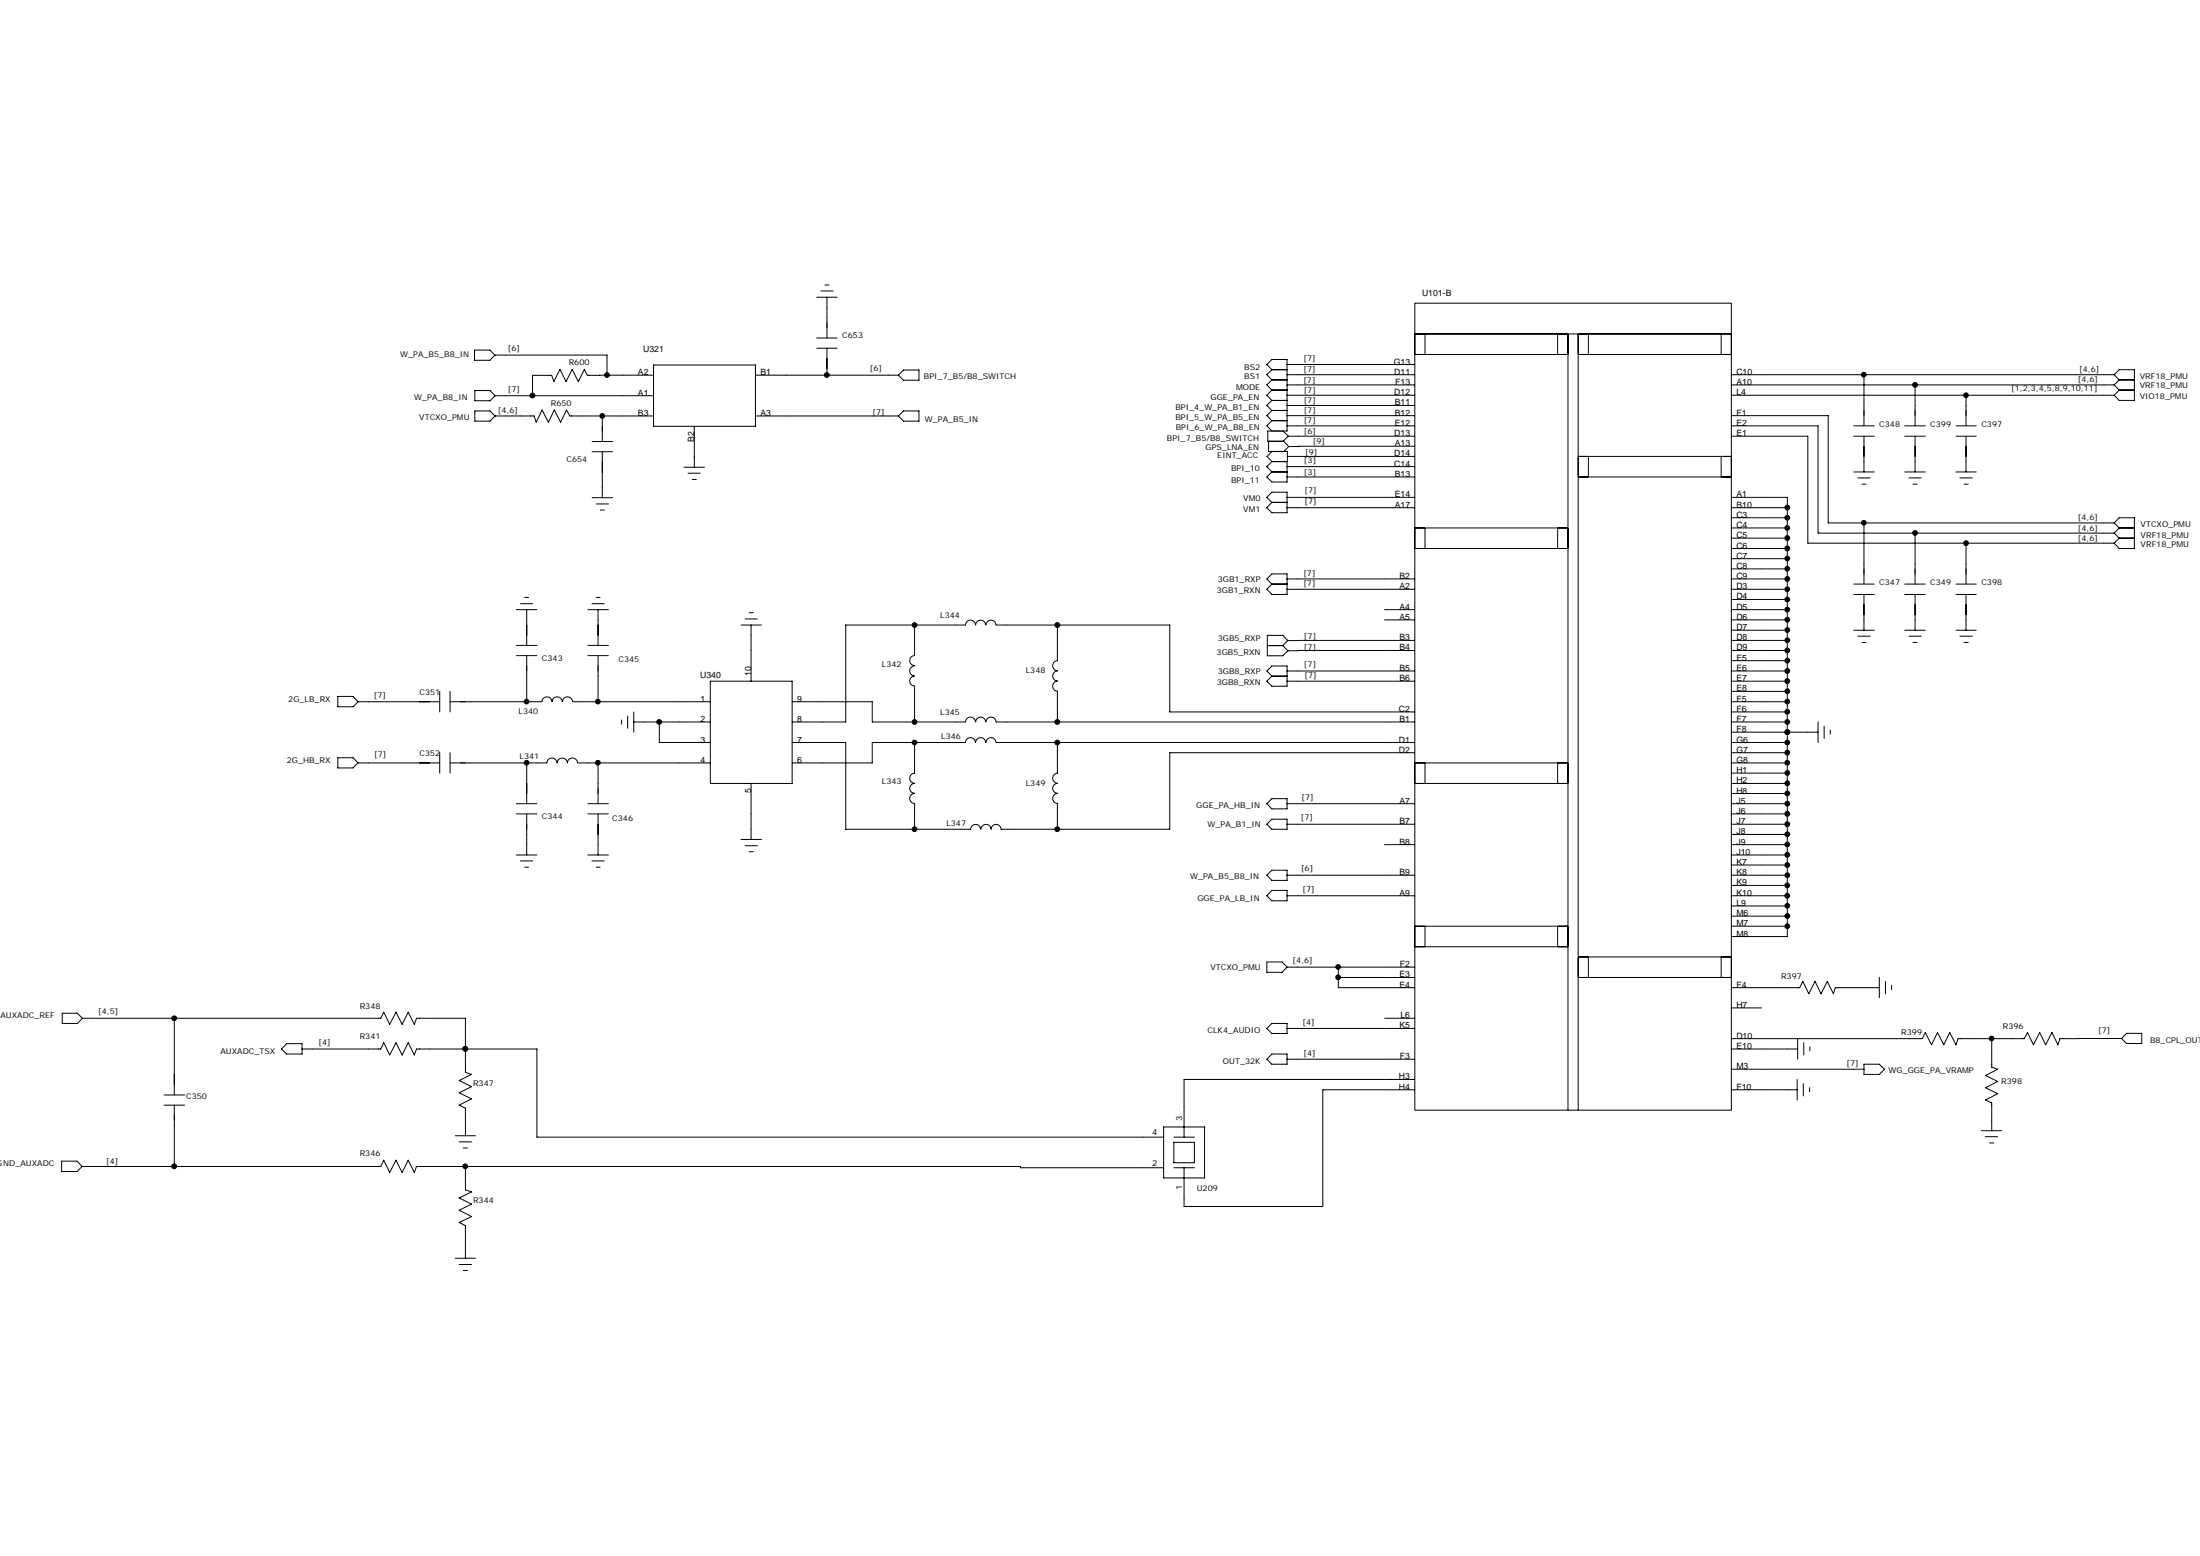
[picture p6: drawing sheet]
<svg xmlns="http://www.w3.org/2000/svg" width="297mm" height="210mm" viewBox="0 0 297 210" stroke-linecap="round" stroke-linejoin="round" font-family="sans-serif">
<g fill="none" stroke="#000" stroke-width=".14">
<path d="M110.8 39.3h1.7M111.4 38.5h.5M64.1 47.2h2l.7 .7-.7 .7h-2zM64.1 55.5h2.1l.6 .6-.6 .7h-2.1zM64.1 52.7h2.1l.6 .7-.6 .7h-2.1zM66.8 47.9h15.2v2.7M66.8 56.1h5.3l.3 .9 .8-1.7 .8 1.7 .8-1.7 .9 1.7 .8-1.7 .4 .8h11.3M66.8 53.4h21.4M79.9 59.6h2.8M81.3 56.1v3.5M88.2 50.6l-8.9 .1-.4-.9-.8 1.7-.8-1.7-.9 1.7-.8-1.7-.8 1.7-.3-.8h-2.6v2.7M88.2 49.3h13.8v8.2h-13.8z"/>
<path d="M93.7 57.5v5.6M102 50.6h19.3M102 56.1h19.3M110.3 45.6h2.7M110.3 47h2.7M110.3 40.1h2.7M111.7 40.1v5.5M111.7 47v3.6M122 55.5h2.1v1.3h-2.1l-.7-.7zM122 49.9h2.1v1.4h-2.1l-.7-.7zM171.7 49.9l-.7-.7 .7-.7h2.1v9.7h-2.6v1.3h2l.7-.6M171.7 49.9h2.1"/>
<path d="M171.7 49.9l-.7 .7 .7 .7M171.7 51.3h2.1M171.7 51.3l-.7 .6 .7 .7M171.7 52.6h2.1M171.7 52.6l-.7 .7 .7 .7M171.7 54h2.1M171.7 54l-.7 .7 .7 .7M171.7 55.4h2.1M171.7 55.4l-.7 .7 .7 .7M171.7 56.8h2.1M171.7 56.8l-.7 .7 .7 .7M173.2 58.2l.7 .7"/>
<path d="M173.8 57.5h17.2M173.8 56.1h17.2M173.8 54.7h17.2M173.8 53.3h17.2M173.8 51.9h17.2M173.8 50.6h17.2M173.8 49.2h17.2M173.9 58.9h17.1M191 47.8h20.7M191 45.1h42.8M191 40.9h42.8v108.9h-42.8zM192.4 45.1v2.7"/>
<path d="M210.3 45.1v2.7M211.7 45.1v104.7M213.1 47.8h20.7M213.1 45.1v104.7M214.5 45.1v2.7M232.4 45.1v2.7M233.8 58.9h10.3v14.4h41.4M233.8 57.5h11.7v14.4h40M233.8 56.1h13v14.5h38.7M233.8 53.3h51.7M233.8 51.9h51.7M233.8 50.6h51.7"/>
<path d="M250.3 58.9h2.8M250.3 57.5h2.8M251.7 50.6v6.9M251.7 58.9v4.8M257.2 58.9h2.7M257.2 57.5h2.7M258.6 51.9v5.6M258.6 58.9v4.8M264.1 58.9h2.7M264.1 57.5h2.7M265.4 53.3v4.2M265.4 58.9v4.8"/>
<path d="M285.5 50.6l.6-.7h2.1v4.1h-2.1l-.6-.7M285.5 50.6l.6 .7M285.5 51.9l.6 .7M286.1 51.3h2.1M286.1 52.6h2.1M286.1 51.3l-.6 .6M286.1 52.6l-.6 .7M79.9 61h2.8M79.9 67.2h2.8M80.5 68h1.7M81 68.8h.6M81.3 61v6.2"/>
<path d="M92.3 63.1h2.8M92.9 63.9h1.6M93.5 64.7h.5M93.7 61.7h.1M171.7 78.8h2.1M171.7 77.4h2.1v2.8h-2.1l-.7-.7 .7-.7-.7-.7zM171.7 66.4h2.1v2.8h-2.1l-.7-.7 .7-.7-.7-.7zM171.7 63.7h2.1M171.7 67.8h2.1M171.7 60.9l-.6 .7 .6 .7M173.8 64.4h17.2M173.8 63h17.2"/>
<path d="M173.8 78.1h17.2M173.8 79.5h17.2M173.8 68.5h17.2M173.8 67.1h17.2M173.8 62.3v2.7h-2.1l-.7-.6 .7-.7M173.8 61.6h17.2M174 60.3l-.7-.7h-2v1.3h2.5v1.4h-2.1l-.7 .7 .7 .7M174 60.3l-.7 .6M191 71.2h20.7M191 74h20.7M191 60.2l-17 .1M192.4 71.2v2.8"/>
<path d="M210.3 71.2v2.8M213.1 61.6h20.7M213.1 64.4h20.7M214.5 61.6v2.8M232.4 61.6v2.8M233.8 71.2h7.5M233.8 74h7.5M233.8 78.1h7.5M233.8 79.5h7.5M233.8 68.5h7.5M233.8 67.1h7.5v59.3h-7.5M233.8 69.9h7.5"/>
<path d="M233.8 72.6h7.5M233.8 75.4h7.5M233.8 76.8h7.5M250.3 78.8h2.8M250.3 63.7h2.8M250.8 64.5h1.7M251.4 65.3h.5M251.7 70.6v8.2M257.2 78.8h2.7M257.2 63.7h2.7M257.7 64.5h1.7M258.3 65.3h.5"/>
<path d="M258.6 71.9v6.9M264.1 78.8h2.7M264.1 63.7h2.7M264.6 64.5h1.7M265.2 65.3h.5M265.4 73.3v5.5M285.5 70.6l.6-.7h2.1v4.1h-2.1l-.6-.7M285.5 71.9l.6 .7M285.5 70.6l.6 .6M286.1 71.2h2.1M286.1 72.6h2.1M286.1 72.6l-.6 .7"/>
<path d="M286.1 71.2l-.6 .7M45.6 94h2.1l.6 .7-.6 .7h-2.1zM48.3 94.7h11.1M59.4 93.3v2.8M60.8 94.7h12.4M60.8 93.3v2.8M69.7 82.3h2.8M69.7 88.5h2.8M69.7 87.1h2.8M70.3 81.5h1.6M70.8 80.6h.6M71.1 82.3v4.8"/>
<path d="M71.1 88.5v6.2M73.2 94.7a.68 .68 0 0 1 .6-.7 .68 .68 0 0 1 .7 .7 .69 .69 0 0 1 .7-.7 .69 .69 0 0 1 .7 .7M75.9 94.7a.68 .68 0 0 1 .7-.7 .68 .68 0 0 1 .7 .7M77.3 94.7h18.6M79.4 82.3h2.7M79.4 88.5h2.7M79.4 87.1h2.7M79.9 81.5h1.7M80.5 80.6h.5M80.7 82.3v4.8M80.7 88.5v6.2M83.9 97.2v.5"/>
<path d="M84.7 96.6v1.7M85.6 97.4h10.3M85.6 96.1v2.7M89 97.4v2.8h6.9M95.9 91.9h11.1v13.8h-11.1zM100.1 84.3h2.7M100.6 83.5h1.7M101.2 82.7h.5M101.4 84.3v7.6M107 94.7h10.8v2.7h12.6a.67 .67 0 0 1 .6-.6 .67 .67 0 0 1 .7 .6M123.5 89.9a.67 .67 0 0 0-.7 .6 .67 .67 0 0 0 .7 .7M123.5 91.2a.66 .66 0 0 0-.7 .7 .66 .66 0 0 0 .7 .7"/>
<path d="M123.5 84.3v4.2a.67 .67 0 0 0-.7 .6 .67 .67 0 0 0 .7 .7M123.5 92.6v4.8M130.4 84.3a.67 .67 0 0 1 .6-.6 .67 .67 0 0 1 .7 .6M130.4 84.3h-16.2v13.1h-7.2M131.7 84.3a.67 .67 0 0 1 .7-.6 .67 .67 0 0 1 .7 .6M131.7 97.4a.67 .67 0 0 1 .7-.6 .67 .67 0 0 1 .7 .6M133.1 84.3a.67 .67 0 0 1 .7-.6 .67 .67 0 0 1 .7 .6M133.1 97.4a.67 .67 0 0 1 .7-.6 .67 .67 0 0 1 .7 .6M134.5 84.3h23.4v11.8h33.1M134.5 97.4h56.5M142.8 89.2a.67 .67 0 0 0-.7 .6 .67 .67 0 0 0 .7 .7M142.8 90.6a.67 .67 0 0 0-.7 .6 .67 .67 0 0 0 .7 .7"/>
<path d="M142.8 91.9a.67 .67 0 0 0-.7 .7 .67 .67 0 0 0 .7 .7M142.8 84.3v4.9M142.8 93.3v4.1M171.1 87.1h2.1M171.7 89.9h2.1v2.7h-2.1l-.7-.7 .7-.7-.7-.6zM171.7 91.2h2.1M173.2 87.1l.7 .7M173.8 90.6h17.2M173.8 91.9h17.2M173.9 86.4l-.7 .7M173.9 86.4l-.7-.7h-2.1v2.8h2.1l.7-.7M186.9 82.3h4.1"/>
<path d="M186.9 83.7h4.1M191 86.4h-17.1M191 87.8h-17.1M233.8 98.8h11.7M233.8 82.3h7.5M233.8 83.7h7.5M233.8 86.4h7.5M233.8 87.8h7.5M233.8 90.6h7.5M233.8 91.9h7.5M233.8 96.1h7.5M233.8 97.4h7.5"/>
<path d="M233.8 80.9h7.5M233.8 85h7.5M233.8 89.2h7.5M233.8 93.3h7.5M233.8 94.7h7.5M245.5 97.4v2.8M246.3 98v1.7M247.1 98.5v.6M250.3 85h2.8M250.3 80.2h2.8M250.8 85.9h1.7M251.4 86.7h.5"/>
<path d="M251.7 80.2v4.8M257.2 85h2.7M257.2 80.2h2.7M257.7 85.9h1.7M258.3 86.7h.5M258.6 80.2v4.8M264.1 85h2.7M264.1 80.2h2.7M264.6 85.9h1.7M265.2 86.7h.5M265.4 80.2v4.8M45.6 102.3h2.1l.6 .7-.6 .6h-2.1z"/>
<path d="M48.3 103h11.1M59.4 101.6v2.7M60.8 103h13M60.8 101.6v2.7M69.7 108.5h2.8M69.7 109.8h2.8M69.7 115.4h2.8M70.3 116.2h1.6M70.8 117h.6M71.1 103v5.5M71.1 109.8v5.6M73.8 102.9a.68 .68 0 0 1 .7-.6 .68 .68 0 0 1 .7 .6"/>
<path d="M75.2 102.9a.68 .68 0 0 1 .7-.6 .68 .68 0 0 1 .7 .6M76.6 102.9a.68 .68 0 0 1 .7-.6 .68 .68 0 0 1 .7 .6M78 103h17.9M79.4 108.5h2.7M79.4 109.8h2.7M79.4 115.4h2.7M79.9 116.2h1.7M80.5 117h.5M80.7 103v5.5M80.7 109.8v5.6M100.1 113.3h2.7M100.6 114.1h1.7"/>
<path d="M101.2 114.9h.5M101.4 105.7v7.6M107 103h10.8v-2.8h5.7v4.2a.67 .67 0 0 0-.7 .6 .67 .67 0 0 0 .7 .7M107 100.2h7.2v11.7h16.9a.67 .67 0 0 1 .6-.6 .67 .67 0 0 1 .7 .6M123.5 105.7a.66 .66 0 0 0-.7 .7 .66 .66 0 0 0 .7 .6M123.5 107.1a.67 .67 0 0 0-.7 .6 .67 .67 0 0 0 .7 .7M123.5 100.2h6.9M123.5 108.5v3.4M130.4 100.2a.67 .67 0 0 1 .6-.7 .67 .67 0 0 1 .7 .7M131.7 100.2a.67 .67 0 0 1 .7-.7 .67 .67 0 0 1 .7 .7M132.5 111.9a.67 .67 0 0 1 .6-.6 .67 .67 0 0 1 .7 .6M133.1 100.2a.67 .67 0 0 1 .7-.7 .67 .67 0 0 1 .7 .7"/>
<path d="M133.8 111.9a.66 .66 0 0 1 .7-.6 .66 .66 0 0 1 .6 .6M134.5 100.2h56.5M142.8 100.2v4.2a.67 .67 0 0 0-.7 .6 .67 .67 0 0 0 .7 .7M142.8 105.7a.66 .66 0 0 0-.7 .7 .66 .66 0 0 0 .7 .6M142.8 107.1a.67 .67 0 0 0-.7 .6 .67 .67 0 0 0 .7 .7M142.8 108.5v3.4M171 111.2l.7-.6h2.1v1.3h-2.1zM171 118.1l.7-.7h2.1v1.4h-2.1zM171.7 107.8h2.1v1.4h-2.1l-.7-.7zM173.8 108.5h17.2M173.8 111.2h17.2M173.8 118.1h17.2"/>
<path d="M186.9 114h4.1M191 101.6h-33.1v10.3h-22.7M191 103h20.7M191 105.7h20.7M192.4 103v2.7M210.3 103v2.7M233.8 103h7.5M233.8 105.7h7.5M233.8 100.2h7.5M233.8 101.6h7.5M233.8 108.5h7.5M233.8 111.2h7.5"/>
<path d="M233.8 114h7.5M233.8 118.1h7.5M233.8 104.3h7.5M233.8 107.1h7.5M233.8 109.8h7.5M233.8 112.6h7.5M233.8 115.4h7.5M233.8 116.7h7.5M233.8 119.5h7.5M8.4 136.7h2.1l.6 .7-.6 .7h-2.1zM11.1 137.4h40.3l.4-.8 .8 1.6 .9-1.6 .8 1.6 .8-1.6 .8 1.6 .3-.8h6.6v7.3l.9 .3-1.7 .8 1.7 .8-1.7 .9 1.7 .8-1.7 .8 .8 .4v3.8M23.5 137.4v10.4"/>
<path d="M171 129.8h2.1l.7 .7-.7 .7h-2.1zM171.7 120.2h2.1v1.4h-2.1l-.7-.7zM171.7 138.1h2.1v1.4h-2.1l-.7-.7zM173.8 120.9h17.2M173.8 138.8h17.2M173.8 130.5h17.2M180.7 131.9h10.3M180.7 130.5v2.8h10.3M186.9 137.4h4.1M191 125h20.7M191 127.8h20.7M192.4 125v2.8"/>
<path d="M210.3 125v2.8M213.1 131.9h20.7M213.1 129.1h20.7M214.5 129.1v2.8M232.4 129.1v2.8M233.8 125h7.5M233.8 120.9h7.5M233.8 133.3h9.2l.4-.9 .8 1.7 .9-1.7 .8 1.7 .8-1.7 .8 1.7 .3-.8h5.9M233.8 136h4.1M233.8 122.3h7.5M233.8 123.6h7.5M253.7 131.9v2.7"/>
<path d="M254.6 132.4v1.7M255.4 133v.6M287.1 139.4h2.1v1.4h-2.1l-.7-.7zM8.3 156.7h2.1l.7 .7-.7 .7h-2.1zM11.1 157.4h40.3l.4-.8 .8 1.6 .9-1.6 .8 1.6 .8-1.6 .8 1.6 .3-.8h81.6v.2h19.3M22.2 149.1h2.7M22.2 147.8h2.7M23.5 149.1v8.3M38.7 140.8h2.1v1.4h-2.1l-.7-.6zM40.8 141.6h10.6l.4-.9 .8 1.7 .9-1.7 .8 1.7 .8-1.7 .8 1.7 .3-.8h16.3v11.9h84.6M61.5 153.3h2.7M62 154.1h1.7"/>
<path d="M62.5 154.9h.6M62.8 157.4v3.2l.9 .2-1.7 .9 1.7 .8-1.7 .8 1.7 .9-1.7 .8 .8 .4v4.4M157.1 152.1h5.5v6.9h-5.5zM158.5 153.5h2.8M158.5 157.6h2.8M158.5 154.2h2.8v2.7h-2.8zM171.7 142.2h2.1v1.4h-2.1l-.7-.7zM173.8 142.9h17.2M191 147.1h-12.4v15.7h-18.7v-5.2M191 145.7h-31.1v7.8M233.8 144.3h17.9M233.8 147.1h8.9"/>
<path d="M233.8 141.6h8.9M242.7 145.7v2.7M242.7 140.2v2.7M243.5 146.2v1.7M243.5 140.7v1.7M244.3 146.8v.5M244.4 141.3v.5M251.7 143.6h2l.7 .7-.7 .7h-2zM267.5 152.6h2.8M268.1 153.4h1.6M268.6 154.2h.6M268.9 140.2v3.8l.8 .3-1.6 .8 1.6 .8-1.6 .9 1.6 .8-1.6 .8 .8 .4v3.8"/>
<path d="M286.4 140.1l-8.3 .1-.2 .8-.9-1.7-.8 1.7-.8-1.7-.9 1.7-.8-1.7-.4 .9h-8.9l-.3 .8-.9-1.7-.8 1.7-.8-1.7-.8 1.7-.9-1.7-.4 .9h-25.7M61.5 169.8h2.7M62 170.6h1.7M62.5 171.4h.6"/>
</g>
<g fill="#000" stroke="#000" stroke-width=".14">
<circle cx="71.9" cy="53.4" r=".33"/>
<circle cx="81.3" cy="56.1" r=".32"/>
<circle cx="82" cy="50.6" r=".32"/>
<circle cx="111.6" cy="50.6" r=".33"/>
<circle cx="251.6" cy="50.6" r=".32"/>
<circle cx="258.6" cy="51.9" r=".32"/>
<circle cx="265.4" cy="53.3" r=".32"/>
<circle cx="241.3" cy="74" r=".33"/>
<circle cx="241.3" cy="72.6" r=".33"/>
<circle cx="241.3" cy="68.5" r=".32"/>
<circle cx="241.3" cy="78.1" r=".32"/>
<circle cx="241.3" cy="71.2" r=".32"/>
<circle cx="241.3" cy="75.4" r=".32"/>
<circle cx="241.3" cy="79.5" r=".32"/>
<circle cx="241.3" cy="69.9" r=".32"/>
<circle cx="241.3" cy="76.7" r=".32"/>
<circle cx="251.6" cy="70.5" r=".32"/>
<circle cx="258.6" cy="71.9" r=".32"/>
<circle cx="265.4" cy="73.3" r=".32"/>
<circle cx="71.1" cy="94.7" r=".32"/>
<circle cx="80.7" cy="94.7" r=".32"/>
<circle cx="89" cy="97.4" r=".32"/>
<circle cx="123.5" cy="84.3" r=".32"/>
<circle cx="123.5" cy="97.4" r=".32"/>
<circle cx="142.8" cy="84.3" r=".33"/>
<circle cx="142.8" cy="97.4" r=".33"/>
<circle cx="241.3" cy="91.9" r=".33"/>
<circle cx="241.3" cy="82.3" r=".33"/>
<circle cx="241.3" cy="98.8" r=".32"/>
<circle cx="241.3" cy="93.3" r=".32"/>
<circle cx="241.3" cy="80.9" r=".32"/>
<circle cx="241.3" cy="87.8" r=".32"/>
<circle cx="241.3" cy="85" r=".32"/>
<circle cx="241.3" cy="83.6" r=".32"/>
<circle cx="241.3" cy="86.4" r=".32"/>
<circle cx="241.3" cy="96.1" r=".32"/>
<circle cx="241.3" cy="89.2" r=".32"/>
<circle cx="241.3" cy="97.4" r=".32"/>
<circle cx="241.3" cy="90.5" r=".32"/>
<circle cx="241.3" cy="94.7" r=".32"/>
<circle cx="71.1" cy="102.9" r=".32"/>
<circle cx="80.7" cy="102.9" r=".32"/>
<circle cx="123.5" cy="111.9" r=".32"/>
<circle cx="123.5" cy="100.2" r=".32"/>
<circle cx="142.8" cy="111.9" r=".33"/>
<circle cx="142.8" cy="100.2" r=".33"/>
<circle cx="241.3" cy="119.5" r=".33"/>
<circle cx="241.3" cy="111.2" r=".33"/>
<circle cx="241.3" cy="101.6" r=".32"/>
<circle cx="241.3" cy="109.8" r=".32"/>
<circle cx="241.3" cy="118.1" r=".32"/>
<circle cx="241.3" cy="105.7" r=".32"/>
<circle cx="241.3" cy="112.6" r=".32"/>
<circle cx="241.3" cy="102.9" r=".32"/>
<circle cx="241.3" cy="116.7" r=".32"/>
<circle cx="241.3" cy="115.4" r=".32"/>
<circle cx="241.3" cy="108.5" r=".32"/>
<circle cx="241.3" cy="104.3" r=".32"/>
<circle cx="241.3" cy="114" r=".32"/>
<circle cx="241.3" cy="107.1" r=".32"/>
<circle cx="241.3" cy="100.2" r=".32"/>
<circle cx="23.5" cy="137.4" r=".33"/>
<circle cx="180.7" cy="131.9" r=".32"/>
<circle cx="180.7" cy="130.5" r=".32"/>
<circle cx="241.3" cy="120.9" r=".32"/>
<circle cx="241.3" cy="125" r=".32"/>
<circle cx="241.3" cy="122.2" r=".32"/>
<circle cx="241.3" cy="123.6" r=".32"/>
<circle cx="23.5" cy="157.4" r=".33"/>
<circle cx="62.8" cy="157.4" r=".32"/>
<circle cx="62.8" cy="141.5" r=".32"/>
<circle cx="268.9" cy="140.1" r=".32"/>
</g>
<g font-size="1.2">
<text x="192" y="40">U101-B</text>
<text x="86.8" y="47.5">U321</text>
<text x="86.1" y="50.6">A2</text>
<text x="86.1" y="53.4">A1</text>
<text x="102.7" y="50.6">B1</text>
<text x="188.2" y="49.2">G13</text>
<text x="188.3" y="53.3">D12</text>
<text x="188.3" y="50.6">D11</text>
<text x="188.4" y="51.9">F13</text>
<text x="234.4" y="50.6">C10</text>
<text x="234.4" y="51.9">A10</text>
<text x="234.4" y="53.3">L4</text>
<text x="86.1" y="56.1">B3</text>
<text x="93.7" y="59.7" transform="rotate(-90 93.7 59.7)">B2</text>
<text x="102.7" y="56.1">A3</text>
<text x="188.3" y="58.9">D13</text>
<text x="188.3" y="57.5">E12</text>
<text x="188.3" y="56.1">B12</text>
<text x="188.3" y="54.7">B11</text>
<text x="234.4" y="56.1">F1</text>
<text x="234.4" y="57.5">E2</text>
<text x="234.4" y="58.9">E1</text>
<text x="188.3" y="63">C14</text>
<text x="188.3" y="61.6">D14</text>
<text x="188.3" y="64.4">B13</text>
<text x="188.3" y="60.2">A13</text>
<text x="188.3" y="68.5">A17</text>
<text x="188.3" y="67.1">E14</text>
<text x="234.4" y="67.1">A1</text>
<text x="234.4" y="68.5">B10</text>
<text x="234.4" y="69.9">C3</text>
<text x="234.4" y="71.2">C4</text>
<text x="234.4" y="72.6">C5</text>
<text x="234.4" y="74">C6</text>
<text x="234.4" y="75.4">C7</text>
<text x="234.4" y="76.8">C8</text>
<text x="189" y="78.1">B2</text>
<text x="189" y="79.5">A2</text>
<text x="189" y="82.3">A4</text>
<text x="189" y="83.7">A5</text>
<text x="234.4" y="78.1">C9</text>
<text x="234.4" y="79.5">D3</text>
<text x="234.4" y="80.9">D4</text>
<text x="234.4" y="82.3">D5</text>
<text x="234.4" y="83.7">D6</text>
<text x="189" y="86.4">B3</text>
<text x="189" y="87.8">B4</text>
<text x="234.4" y="85">D7</text>
<text x="234.4" y="86.4">D8</text>
<text x="234.4" y="87.8">D9</text>
<text x="234.4" y="89.2">E5</text>
<text x="94.5" y="91.5">U340</text>
<text x="94.6" y="94.7">1</text>
<text x="101.4" y="91.2" transform="rotate(-90 101.4 91.2)">10</text>
<text x="107.6" y="94.7">9</text>
<text x="189" y="90.6">B5</text>
<text x="189" y="91.9">B6</text>
<text x="234.4" y="90.6">E6</text>
<text x="234.4" y="91.9">E7</text>
<text x="234.4" y="93.3">E8</text>
<text x="234.4" y="94.7">F5</text>
<text x="94.6" y="97.4">2</text>
<text x="94.6" y="100.2">3</text>
<text x="107.6" y="100.2">7</text>
<text x="107.6" y="97.4">8</text>
<text x="188.9" y="96.1">C2</text>
<text x="188.9" y="100.2">D1</text>
<text x="188.9" y="101.6">D2</text>
<text x="189" y="97.4">B1</text>
<text x="234.4" y="96.1">F6</text>
<text x="234.4" y="97.4">F7</text>
<text x="234.4" y="98.8">F8</text>
<text x="234.4" y="100.2">G6</text>
<text x="234.4" y="101.6">G7</text>
<text x="94.6" y="103">4</text>
<text x="101.4" y="107.1" transform="rotate(-90 101.4 107.1)">5</text>
<text x="107.6" y="103">6</text>
<text x="234.4" y="103">G8</text>
<text x="234.4" y="104.3">H1</text>
<text x="234.4" y="105.7">H2</text>
<text x="234.4" y="107.1">H8</text>
<text x="189" y="108.5">A7</text>
<text x="189" y="111.2">B7</text>
<text x="189" y="114">B8</text>
<text x="234.4" y="108.5">J5</text>
<text x="234.4" y="109.8">J6</text>
<text x="234.4" y="111.2">J7</text>
<text x="234.4" y="112.6">J8</text>
<text x="234.4" y="114">J9</text>
<text x="189" y="118.1">B9</text>
<text x="234.4" y="115.4">J10</text>
<text x="234.4" y="116.7">K7</text>
<text x="234.4" y="118.1">K8</text>
<text x="234.4" y="119.5">K9</text>
<text x="189" y="120.9">A9</text>
<text x="234.4" y="120.9">K10</text>
<text x="234.4" y="122.3">L9</text>
<text x="234.4" y="123.6">M6</text>
<text x="234.4" y="125">M7</text>
<text x="189" y="131.9">E3</text>
<text x="189" y="130.5">F2</text>
<text x="234.4" y="126.4">M8</text>
<text x="189" y="133.3">E4</text>
<text x="189.1" y="137.4">L6</text>
<text x="234.4" y="133.3">F4</text>
<text x="234.4" y="136">H7</text>
<text x="189" y="138.8">K5</text>
<text x="189" y="142.9">F3</text>
<text x="234.4" y="140.2">D10</text>
<text x="234.4" y="141.6">E10</text>
<text x="188.9" y="147.1">H4</text>
<text x="188.9" y="145.7">H3</text>
<text x="234.4" y="144.3">M3</text>
<text x="234.4" y="147.1">F10</text>
</g>
<g font-size="1.1">
<text x="68.6" y="47.4">[6]</text>
<text x="113.7" y="45.6">C653</text>
<text x="54" y="48.2">W_PA_B5_B8_IN</text>
<text x="55.9" y="53.9">W_PA_B8_IN</text>
<text x="68.6" y="52.9">[7]</text>
<text x="76.8" y="49.3">R600</text>
<text x="117.4" y="50">[6]</text>
<text x="124.8" y="51.2">BPI_7_B5/B8_SWITCH</text>
<text x="166.9" y="52.6">MODE</text>
<text x="168" y="49.9">BS2</text>
<text x="168" y="51.1">BS1</text>
<text x="176" y="51.6">[7]</text>
<text x="176" y="48.8">[7]</text>
<text x="176" y="50.2">[7]</text>
<text x="176" y="53">[7]</text>
<text x="271.5" y="52.8">[1,2,3,4,5,8,9,10,11]</text>
<text x="280.5" y="51.5">[4,6]</text>
<text x="280.7" y="50.2">[4,6]</text>
<text x="288.9" y="51.1">VRF18_PMU</text>
<text x="288.9" y="52.4">VRF18_PMU</text>
<text x="288.9" y="53.9">VIO18_PMU</text>
<text x="56.6" y="56.7">VTCXO_PMU</text>
<text x="67.2" y="55.7">[4,6]</text>
<text x="74.4" y="54.8">R650</text>
<text x="117.8" y="56">[7]</text>
<text x="124.9" y="57">W_PA_B5_IN</text>
<text x="157.6" y="59.5">BPI_7_B5/B8_SWITCH</text>
<text x="158.7" y="55.4">BPI_4_W_PA_B1_EN</text>
<text x="158.7" y="56.6">BPI_5_W_PA_B5_EN</text>
<text x="158.7" y="58">BPI_6_W_PA_B8_EN</text>
<text x="163.4" y="54">GGE_PA_EN</text>
<text x="176" y="54.4">[7]</text>
<text x="176" y="55.7">[7]</text>
<text x="176" y="57.1">[7]</text>
<text x="176" y="58.6">[6]</text>
<text x="177.2" y="60">[9]</text>
<text x="253.7" y="57.6">C348</text>
<text x="260.6" y="57.6">C399</text>
<text x="267.5" y="57.6">C397</text>
<text x="76.5" y="62.3">C654</text>
<text x="162.8" y="60.8">GPS_LNA_EN</text>
<text x="164.4" y="61.9">EINT_ACC</text>
<text x="166.2" y="63.5">BPI_10</text>
<text x="166.2" y="65.2">BPI_11</text>
<text x="176.1" y="62.5">[3]</text>
<text x="176.1" y="64.1">[3]</text>
<text x="176.2" y="61.4">[9]</text>
<text x="167.9" y="67.7">VM0</text>
<text x="167.9" y="69">VM1</text>
<text x="176.1" y="66.6">[7]</text>
<text x="176.1" y="68">[7]</text>
<text x="280.5" y="71.7">[4,6]</text>
<text x="280.5" y="70.2">[4,6]</text>
<text x="289" y="71.1">VTCXO_PMU</text>
<text x="176" y="77.7">[7]</text>
<text x="280.5" y="72.9">[4,6]</text>
<text x="289" y="73.9">VRF18_PMU</text>
<text x="289" y="72.6">VRF18_PMU</text>
<text x="127" y="83.4">L344</text>
<text x="164.3" y="80.1">3GB1_RXN</text>
<text x="164.4" y="78.6">3GB1_RXP</text>
<text x="176" y="79.1">[7]</text>
<text x="253.7" y="79">C347</text>
<text x="260.6" y="79">C349</text>
<text x="267.5" y="79">C398</text>
<text x="73.2" y="89.2">C343</text>
<text x="83.5" y="89.3">C345</text>
<text x="164.3" y="88.4">3GB5_RXN</text>
<text x="164.4" y="86.4">3GB5_RXP</text>
<text x="176.1" y="86.2">[7]</text>
<text x="176.1" y="87.7">[7]</text>
<text x="38.9" y="94.7">2G_LB_RX</text>
<text x="50.5" y="94.1">[7]</text>
<text x="56.6" y="93.7">C351</text>
<text x="119.1" y="90">L342</text>
<text x="138.5" y="90.8">L348</text>
<text x="164.3" y="92.5">3GB8_RXN</text>
<text x="164.4" y="91">3GB8_RXP</text>
<text x="176.1" y="90">[7]</text>
<text x="176.1" y="91.5">[7]</text>
<text x="70" y="96.4">L340</text>
<text x="127" y="96.5">L345</text>
<text x="127.1" y="99.8">L346</text>
<text x="38.7" y="103">2G_HB_RX</text>
<text x="50.5" y="102.2">[7]</text>
<text x="56.6" y="102">C352</text>
<text x="70.2" y="102.4">L341</text>
<text x="119.1" y="105.9">L343</text>
<text x="138.5" y="106.1">L349</text>
<text x="175.7" y="107.9">[7]</text>
<text x="73.2" y="110.6">C344</text>
<text x="82.7" y="110.8">C346</text>
<text x="127.8" y="111.5">L347</text>
<text x="161.5" y="109">GGE_PA_HB_IN</text>
<text x="163" y="111.6">W_PA_B1_IN</text>
<text x="175.6" y="110.7">[7]</text>
<text x="160.7" y="118.7">W_PA_B5_B8_IN</text>
<text x="175.7" y="117.6">[6]</text>
<text x="161.7" y="121.6">GGE_PA_LB_IN</text>
<text x="175.9" y="120.3">[7]</text>
<text x="163.4" y="130.9">VTCXO_PMU</text>
<text x="174.5" y="129.9">[4,6]</text>
<text x=".1" y="137.4">AUXADC_REF</text>
<text x="13.3" y="136.9">[4,5]</text>
<text x="48.6" y="136.2">R348</text>
<text x="240.5" y="132.1">R397</text>
<text x="29.8" y="142.2">AUXADC_TSX</text>
<text x="43" y="141">[4]</text>
<text x="48.6" y="140.2">R341</text>
<text x="163" y="139.5">CLK4_AUDIO</text>
<text x="165.1" y="143.6">OUT_32K</text>
<text x="175.9" y="138.3">[4]</text>
<text x="176" y="142.5">[4]</text>
<text x="249.3" y="143.9">[7]</text>
<text x="256.7" y="139.6">R399</text>
<text x="270.4" y="138.9">R396</text>
<text x="283.3" y="139.3">[7]</text>
<text x="290.3" y="140.7">B8_CPL_OUT</text>
<text x="25.1" y="148.3">C350</text>
<text x="63.9" y="146.5">R347</text>
<text x="255" y="144.9">WG_GGE_PA_VRAMP</text>
<text x="270.2" y="146.3">R398</text>
<text x="155.6" y="153.2">4</text>
<text x="159.6" y="151.3" transform="rotate(-90 159.6 151.3)">3</text>
<text x="-.4" y="157.4">GND_AUXADC</text>
<text x="14.3" y="157">[4]</text>
<text x="48.6" y="156">R346</text>
<text x="155.6" y="157.3">2</text>
<text x="159.6" y="160.5" transform="rotate(-90 159.6 160.5)">1</text>
<text x="161.6" y="160.8">U209</text>
<text x="63.9" y="162.4">R344</text>
</g>
</svg>
